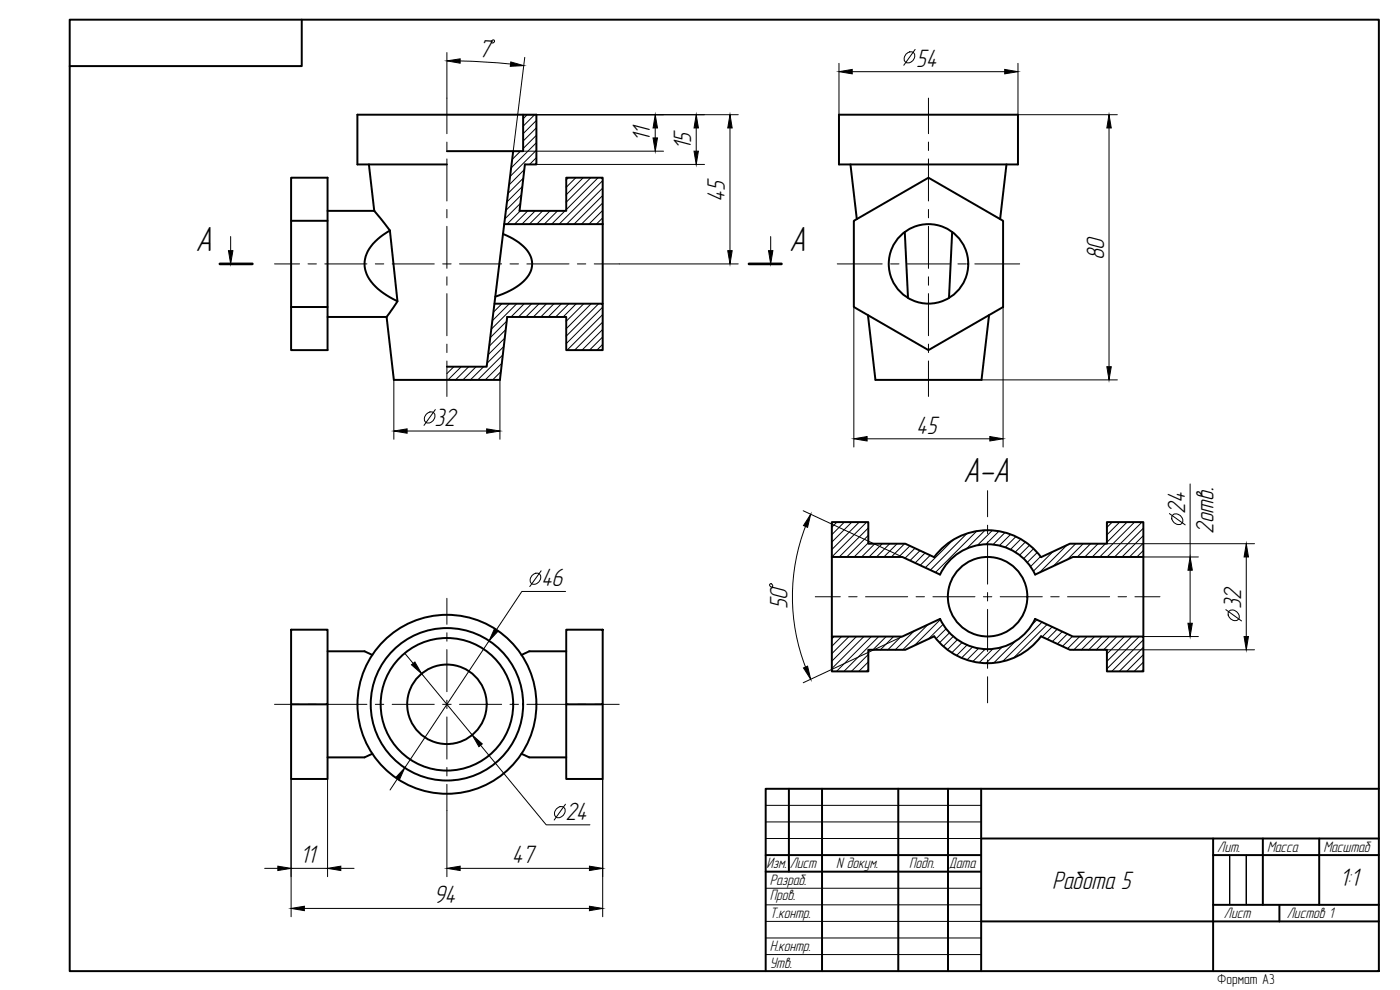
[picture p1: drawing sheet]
<svg xmlns="http://www.w3.org/2000/svg" width="420mm" height="297mm" viewBox="0 0 420 297" stroke-linecap="round" stroke-linejoin="round" font-family="sans-serif">
<!-- layer: 0 -->
<path d="M229.8 241.6h64.7M229.8 246.6h64.7M229.8 251.6h64.7M229.8 266.5h64.7M229.8 271.5h64.7M229.8 276.5h64.7M369 271.5v-14.9v14.9M374 271.5v-14.9v14.9M229.8 281.4h64.7M229.8 286.4h64.7" fill="none" stroke="#000" stroke-width=".3"/>
<g fill="none" stroke="#000" stroke-width=".59">
<path d="M20.9 5.9h392.9v285.5h-392.9zM90.6 5.9v13.9h-69.7M157 34.4v11h-3l-7.9 64.6h-12M251.8 34.4h53.7v14.9h-53.7zM87.4 53.3h10.9v51.8h-10.9zM110.7 49.3l1.6 14M134.1 49.3h-26.8v-14.9h53.7v14.9h-3.5l-1.6 14h14v-10h11v13.9M134.1 45.4h19.9M255.2 49.3l1.9 16.4M302.1 49.3l-1.9 16.4M87.4 66.3h10.9M98.3 63.3h14l4.7 5.9"/>
<path d="M117 69.2l2.3 21.2-3.3 4.7 2.2 18.9h31.8l2.2-18.9h17.7v10h11v-14h-32.5M117 69.2a13.4 13.4 0 0 0-7.6 9.2 10.2 10.2 0 0 0 4.8 8.9l2.9 1.9 2.2 1.2M150.9 70.2a14.2 14.2 0 0 1 8.4 7 6.9 6.9 0 0 1-2.9 7.8 23.4 23.4 0 0 1-7.8 4M151.3 67.2h29.6M180.9 67.2v23.9M256.3 66.3l22.3-13 22.4 13v25.8l-22.4 13-22.3-13zM271.5 69.6l1 19.8M285.8 69.6l-1 19.8M87.4 92.1h10.9M98.3 95.1h17.7M260.5 94.6l2.2 19.4h31.9l2.2-19.4M249.6 167.1v-10.4h11v6.4h11.1l8.7 4.1a19.9 19.9 0 0 1 32 0l8.7-4.1h11.1v-6.4h10.9v10.4h-21.1l-11.4 5.3"/>
<path d="M249.6 167.1h21.2l11.3 5.3a15.7 15.7 0 0 1 14.3-9.1 15.7 15.7 0 0 1 14.3 9.1M249.6 167.1v23.9M343.1 167.1v23.9M87.4 188.9h10.9v22.4h-10.9zM98.3 195.4h11.1l2.3 1.1M169.9 188.9h11v22.4h-11zM169.9 195.4h-11.1l-2.3 1.1M280.4 190.9a19.9 19.9 0 0 0 32 0M310.6 185.7l11.4 5.3h21.1v10.4h-10.9v-6.4h-11.1l-8.7-4.1M310.7 185.7a15.7 15.7 0 0 1-14.3 9.1 15.7 15.7 0 0 1-14.3-9.1l-11.3 5.3h-21.2v10.4h11v-6.4h11.1l8.7-4.1M87.4 211.3v22.4h10.9v-22.4M169.9 211.3v22.4h11v-22.4"/>
<path d="M111.7 226.2l-2.3 1h-11.1M156.5 226.2l2.3 1h11.1M236.8 236.7v24.8M246.7 236.7v54.7M269.6 236.7v54.7M284.5 236.7v54.7M294.5 236.7v54.7M413.8 236.7h-184v54.7M229.8 256.6h64.7M294.5 251.6h119.3M364.1 256.6h49.7M364.1 251.6v39.8"/>
<path d="M379 251.6v19.9M395.9 251.6v19.9M229.8 261.5h64.7M294.5 276.5h119.3M364.1 271.5h49.7M384 271.5v5"/>
<circle cx="278.7" cy="79.2" r="11.9"/>
<circle cx="296.4" cy="179" r="11.9"/>
<circle cx="134.1" cy="211.3" r="26.9"/>
<circle cx="134.1" cy="211.3" r="22.9"/>
<circle cx="134.1" cy="211.3" r="19.9"/>
<circle cx="134.1" cy="211.3" r="11.9"/>
</g>
<g fill="none" stroke="#000" stroke-width=".3">
<path d="M158.2 34.4l-1.2 1.2M160.5 34.4l-3.5 3.5M161 36.1l-4 4M161 38.4l-4 3.9M156.2 45.4l-2.5 2.5M156.5 58.5l-4.7 4.6M156.8 56l-4.7 4.6M157.1 53.4l-4.7 4.6M157.3 50.9l-4.5 4.6M161 40.6l-4 4M161 42.8l-7.6 7.6M161 45.1l-7.9 7.9"/>
<path d="M161 47.3l-2.1 2M170.6 53.3l-.7 .7M172.8 53.3l-2.9 2.9M175 53.3l-5.1 5.1M177.3 53.3l-7.4 7.4M179.5 53.3l-9.6 9.6M180.9 54.2l-13.1 13M180.9 56.4l-10.9 10.8M180.9 58.7l-8.6 8.5M156.2 63.3l-4 3.9M156.2 61l-4.7 4.7M158.4 63.3l-4 3.9"/>
<path d="M160.6 63.3l-4 3.9M162.9 63.3l-4 3.9M165.1 63.3l-4 3.9M167.3 63.3l-3.9 3.9M169.6 63.3l-4 3.9M180.9 60.9l-6.4 6.3M180.9 63.1l-4.2 4.1M180.9 65.4l-1.9 1.8M148.4 91.1h.1M150.6 91.1l-2.5 2.6M151.8 98.9l-5 5M152.1 96.4l-5 4.9"/>
<path d="M152.9 91.1l-5.1 5.1M155.1 91.1l-7.7 7.7M157.3 91.1l-3.9 4M159.6 91.1l-4 4M161.8 91.1l-4 4M164 91.1l-3.9 4M166.3 91.1l-4 4M168.5 91.1l-4 4M170.7 91.1l-3.9 4M173 91.1l-4 4M175.2 91.1l-5.3 5.3M177.4 91.1l-7.5 7.5"/>
<path d="M179.7 91.1l-9.8 9.8M180.9 92.2l-11 10.9M180.9 94.4l-10.7 10.7M180.9 96.6l-8.4 8.5M180.9 98.8l-6.2 6.3M136.2 110l-2.1 2.1M138.4 110l-3.9 4M140.7 110l-4 4M142.9 110l-4 4M145.1 110l-3.9 4M150.3 111.5l-2.4 2.5M150.6 109l-5 5"/>
<path d="M150.9 106.5l-7.5 7.5M151.2 103.9l-5 5.1M151.5 101.4l-5 5M180.9 101.1l-4 4M180.9 103.3l-1.8 1.8M251.2 156.7l-1.6 1.5M253.4 156.7l-3.8 3.7M255.6 156.7l-6 5.9M257.9 156.7l-8.3 8.2M260.1 156.7l-10.5 10.4M260.6 158.4l-8.7 8.7M293.1 159.4l-12.4 12.3"/>
<path d="M295.6 159.1l-5.5 5.5M297.8 159.2l-4.5 4.4M299.8 159.4l-3.9 3.9M301.6 159.8l-3.6 3.6M333.8 156.7l-1.6 1.5M336 156.7l-3.8 3.8M338.3 156.7l-6.1 6M340.5 156.7l-10.5 10.4M342.7 156.7l-10.4 10.4M343.1 158.5l-8.6 8.6M260.6 160.6l-6.5 6.5M260.6 162.9l-4.3 4.2"/>
<path d="M262.6 163.1l-4 4M264.8 163.1l-4 4M267 163.1l-4 4M269.2 163.1l-3.9 4M271.5 163.1l-4 4M273.1 163.8l-3.4 3.3M274.6 164.5l-3 3M276.1 165.2l-3 3M277.6 165.9l-3 3M279.2 166.6l-3 3M286 162l-8.3 8.3M290.2 160.1l-11 10.9"/>
<path d="M303.3 160.3l-3.4 3.4M304.9 161l-3.2 3.2M306.4 161.8l-3.2 3.1M307.7 162.6l-3 3.1M309 163.6l-3 3M310.2 164.6l-3 3M311.3 165.8l-3 3M312.3 167l-3 3M316 165.5l-5.9 5.9M320.2 163.6l-8.2 8.2M322.8 163.1l-6.7 6.7M325.1 163.1l-4.8 4.8"/>
<path d="M327.3 163.1l-4 4M329.6 163.1l-4 4M331.8 163.1l-4 4M343.1 160.7l-6.4 6.4M343.1 162.9l-4.1 4.2M343.1 165.2l-1.9 1.9M250.3 191l-.7 .7M252.6 191l-3 2.9M254.8 191l-5.2 5.1M257 191l-7.4 7.4M259.3 191l-9.7 9.6M260.6 196.4l-5.1 5"/>
<path d="M260.6 198.6l-2.9 2.8M261.5 191l-10.5 10.4M263.7 191l-10.4 10.4M266 191l-4 4M268.2 191l-4 4M270.4 191l-3.9 4M274.3 189.4l-5.6 5.6M278.5 187.4l-7.6 7.6M282.2 185.9l-7.8 7.8M283 187.3l-4.4 4.4M283.9 188.7l-3 2.9M285 189.9l-3 2.9"/>
<path d="M286.1 190.9l-3 3M287.3 191.9l-3 3M288.7 192.8l-3 3.1M290.2 193.5l-3.1 3.2M291.9 194.1l-3.3 3.3M293.7 194.5l-3.5 3.5M295.7 194.8l-3.8 3.7M298 194.7l-4.2 4.1M300.7 194.2l-4.8 4.8M304.8 192.3l-6.6 6.6M311.2 185.9l-1.5 1.6M312.7 186.7l-11.8 11.8"/>
<path d="M314.2 187.4l-10 10M315.8 188.1l-3 3M317.3 188.8l-3 3M318.8 189.5l-3 3M320.3 190.2l-3 3M321.8 190.9l-2.9 3M324 191l-3.6 3.6M326.2 191l-3.9 4M328.5 191l-4 4M330.7 191l-4 4M333 191l-4 4M335.2 191l-4 4"/>
<path d="M337.4 191l-5.2 5.2M339.6 191l-7.4 7.4M341.9 191l-9.7 9.7M343.1 192l-9.4 9.4M343.1 194.2l-7.2 7.2M343.1 196.4l-5 5M343.1 198.7l-2.7 2.7M260.6 200.8l-.6 .6M343.1 200.9l-.5 .5"/>
</g>
<g fill="none" stroke="#000" stroke-width=".3">
<path d="M134.1 29.4v10.7M278.6 29.4v10.7M134.1 42.6v2.5M134.1 47.7v12.6M278.6 42.6v2.5M278.6 47.7v12.6M82.4 79.2h7.5M92.4 79.2h2.6M97.5 79.2h12.6M112.6 79.2h2.6M117.7 79.2h12.6M132.8 79.2h2.6"/>
<path d="M134.1 62.8v2.6M134.1 67.9v12.6M137.9 79.2h12.6M153.1 79.2h2.5M158.1 79.2h12.7M173.3 79.2h2.5M178.3 79.2h7.5M251.3 79.2h13.5M267.3 79.2h2.5M272.3 79.2h12.7M278.6 62.8v2.6M278.6 67.9v12.6"/>
<path d="M287.5 79.2h2.5M292.6 79.2h13.4M134.1 83.1v2.5M134.1 88.1v12.6M278.6 83.1v2.5M278.6 88.1v12.6M134.1 103.3v2.5M134.1 108.3v10.7M278.6 103.3v2.5M278.6 108.3v10.7M296.4 147.2v7.8M296.4 157.6v2.5"/>
<path d="M134.1 179.5v7.8M244.7 179h7.5M254.7 179h2.5M259.8 179h12.6M274.9 179h2.5M280 179h12.6M295.1 179h2.6M296.4 162.6v12.7M296.4 177.8v2.5M300.2 179h12.6M315.3 179h2.6M320.4 179h12.6"/>
<path d="M335.5 179h2.6M340.6 179h7.5M134.1 189.9v2.5M134.1 194.9v12.6M296.4 182.8v12.7M296.4 198v2.5M82.4 211.3h7.5M92.4 211.3h2.6M97.5 211.3h12.6M112.6 211.3h2.6M117.7 211.3h12.6M132.8 211.3h2.6"/>
<path d="M134.1 210.1v2.5M134.1 215.1v12.7M137.9 211.3h12.6M153.1 211.3h2.5M158.1 211.3h12.7M173.3 211.3h2.5M178.3 211.3h7.5M296.4 203.1v7.8M134.1 230.3v2.5M134.1 235.3v7.9"/>
</g>
<g fill="none" stroke="#000" stroke-width=".3">
<path d="M134.1 15.8v13.6M138.1 18.3l7.6 .3 7.5 .6M157.5 17.2l-3.5 28.2M251.8 19v15.4M271.9 16.3a1.55 1.55 0 0 1 2.6 0 2.03 2.03 0 0 1-.6 2 2.03 2.03 0 0 1-2.2 .3 1.72 1.72 0 0 1 .2-2.3zM274.6 14.8l-3.4 4.8M305.5 19v15.4h29.8M157 34.4h64.6M196.6 38.4v3M208.9 38.4v7M219.1 38.4v36.8M255.8 21.5h45.7"/>
<path d="M332.8 38.4v71.6M157 45.4h42.1M161 49.3h50.4M185.8 79.2h35.8M256.3 92.1v42M301 92.1v42M118.2 114v17.8M150 114v17.8M294.6 114h40.7M122.2 129.3h23.9M127.9 124.3a1.53 1.53 0 0 1 2.6 0 2.05 2.05 0 0 1-2.8 2.4 1.75 1.75 0 0 1 .2-2.4zM130.6 122.9l-3.4 4.7"/>
<path d="M260.2 131.7h36.9M241.1 153.2l29.7 13.9M241.7 157.9a58.6 58.6 0 0 0 0 42.2M351 154.1l4.7 3.4M351.9 154.6a1.93 1.93 0 0 1 2.3 .1 1.93 1.93 0 0 1 .5 2.3 1.93 1.93 0 0 1-2.3-.1 1.93 1.93 0 0 1-.5-2.3zM357.2 145.2v21.9M159.6 172.7a1.53 1.53 0 0 1 2.6 0 2.05 2.05 0 0 1-2.7 2.4 1.75 1.75 0 0 1 .1-2.4zM162.4 171.3l-3.4 4.7M169.7 177.5h-13.1l-7.6 11.5M332.2 163.1h44.3M343.1 167.1h16.5M357.2 171.1v15.9"/>
<path d="M374 167.1v23.9M121.5 196l2.5 3.1M146.8 192.3l-25.3 38.1M270.8 191l-29.7 13.9M332.2 195h44.3M343.1 191h16.5M367.9 182.9l4.7 3.4M368.8 183.4a1.95 1.95 0 0 1 2.3 .1 1.95 1.95 0 0 1 .6 2.3 1.94 1.94 0 0 1-2.4-.1 1.94 1.94 0 0 1-.5-2.3zM126.5 202.1l15.2 18.4M87.4 233.7v41.4M98.3 233.7v29.3M119.3 233.7l-2.2 3.3"/>
<path d="M144.2 223.6l19.7 23.9h13.1M180.9 233.7v41.4M134.1 243.2v19.8M167 242.7a1.55 1.55 0 0 1 2.6 0 2.04 2.04 0 0 1-.7 2.1 2.04 2.04 0 0 1-2.1 .3 1.7 1.7 0 0 1 .2-2.4zM169.7 241.3l-3.4 4.7M79.4 260.5h4M87.4 260.5h10.9M91.3 272.6h85.6M102.3 260.5h4M138.1 260.5h38.8"/>
</g>
<g fill="#000" stroke="#000" stroke-width=".3">
<path d="M134.1 18.3l4-.6v1.3zM153.3 18.6l3.9 1.1-4.1 .2zM196.6 34.4l.7 4h-1.3zM208.9 34.4l.7 4h-1.3zM219.1 34.4l.6 4h-1.3zM251.8 21.5l4-.7v1.4zM301.5 20.8l4 .7-4 .7zM332.8 34.4l.7 4h-1.3zM196 41.4h1.3l-.7 4zM208.3 45.4h1.3l-.7 3.9zM218.4 75.2h1.3l-.6 4zM332.2 110h1.3l-.7 4z"/>
<path d="M118.2 129.3l4-.6v1.3zM146.1 128.7l3.9 .6-3.9 .7zM256.3 131.7l3.9-.7v1.3zM297.1 131l3.9 .7-3.9 .6zM243.3 154.3l-.9 3.9-1.3-.5zM357.2 167.1l.6 4h-1.3zM374 163.1l.7 4h-1.3zM123.5 199.5l1-.9 2 3.5zM148.4 188.6l1.1 .7-2.7 3zM241.1 200.4l1.3-.5 .9 3.9zM356.5 187h1.3l-.6 4zM373.4 191h1.3l-.7 4z"/>
<path d="M121.5 230.4l-1.7 3.7-1.1-.8zM141.7 220.5l3 2.7-1 .8zM83.4 259.9l4 .6-4 .7zM98.3 260.5l4-.6v1.3zM134.1 260.5l4-.6v1.3zM176.9 259.9l4 .6-4 .7zM87.4 272.6l3.9-.7v1.3zM176.9 271.9l4 .7-4 .6z"/>
</g>
<g fill="none" stroke="#000" stroke-width=".3">
<path d="M69.2 71v4.2M231.3 71v4.2"/>
<circle cx="147.9" cy="12.5" r=".48"/>
<circle cx="231.5" cy="175.6" r=".48"/>
</g>
<path d="M66 79.2h9.7M224.8 79.2h9.7" fill="none" stroke="#000" stroke-width=".8"/>
<path d="M68.6 75.2h1.3l-.7 4zM230.6 75.2h1.4l-.7 4z" fill="#000" stroke="#000" stroke-width=".3"/>
<g font-size="10.9">
<text x="58.7" y="75.2">А</text>
<text x="236.9" y="75.2">А</text>
<text x="289" y="144.5">А-А</text>
</g>
<g font-size="7.8">
<text x="143.5" y="17" transform="rotate(3 143.5 17)">7</text>
<text x="275" y="20">54</text>
<text x="195.2" y="42.7" transform="rotate(-90 195.2 42.7)">11</text>
<text x="207.5" y="45" transform="rotate(-90 207.5 45)">15</text>
<text x="217.6" y="60.5" transform="rotate(-90 217.6 60.5)">45</text>
<text x="331.4" y="78.1" transform="rotate(-90 331.4 78.1)">80</text>
<text x="130.4" y="127.8">32</text>
<text x="275" y="130.2">45</text>
<text x="355.7" y="154.1" transform="rotate(-90 355.7 154.1)">24</text>
<text x="364.2" y="160.1" transform="rotate(-90 364.2 160.1)">2отв.</text>
<text x="162.4" y="176">46</text>
<text x="236.3" y="182.7" transform="rotate(-90 236.3 182.7)">50</text>
<text x="372.5" y="182.8" transform="rotate(-90 372.5 182.8)">32</text>
<text x="169.7" y="246">24</text>
<text x="90.1" y="259.1">11</text>
<text x="153.6" y="259.1">47</text>
<text x="315.8" y="266.7">Работа 5</text>
<text x="402.1" y="265.8">1:1</text>
<text x="130.2" y="271.1">94</text>
</g>
<g font-size="4.7">
<text x="365.3" y="255.6">Лит.</text>
<text x="380.2" y="255.6">Масса</text>
<text x="397.2" y="255.6">Масштаб</text>
<text x="230" y="260.5">Изм.</text>
<text x="237" y="260.5">Лист</text>
<text x="250.9" y="260.5">N докум.</text>
<text x="272.8" y="260.5">Подп.</text>
<text x="284.8" y="260.5">Дата</text>
<text x="231" y="265.5">Разраб.</text>
<text x="231" y="270.1">Пров.</text>
<text x="231" y="275.5">Т.контр.</text>
<text x="367.3" y="275.5">Лист</text>
<text x="386.2" y="275.5">Листов 1</text>
<text x="231" y="285.4">Н.контр.</text>
<text x="231" y="290.4">Утв.</text>
</g>
<text font-size="4.4" x="365.3" y="295.4">Формат А3</text>
</svg>
